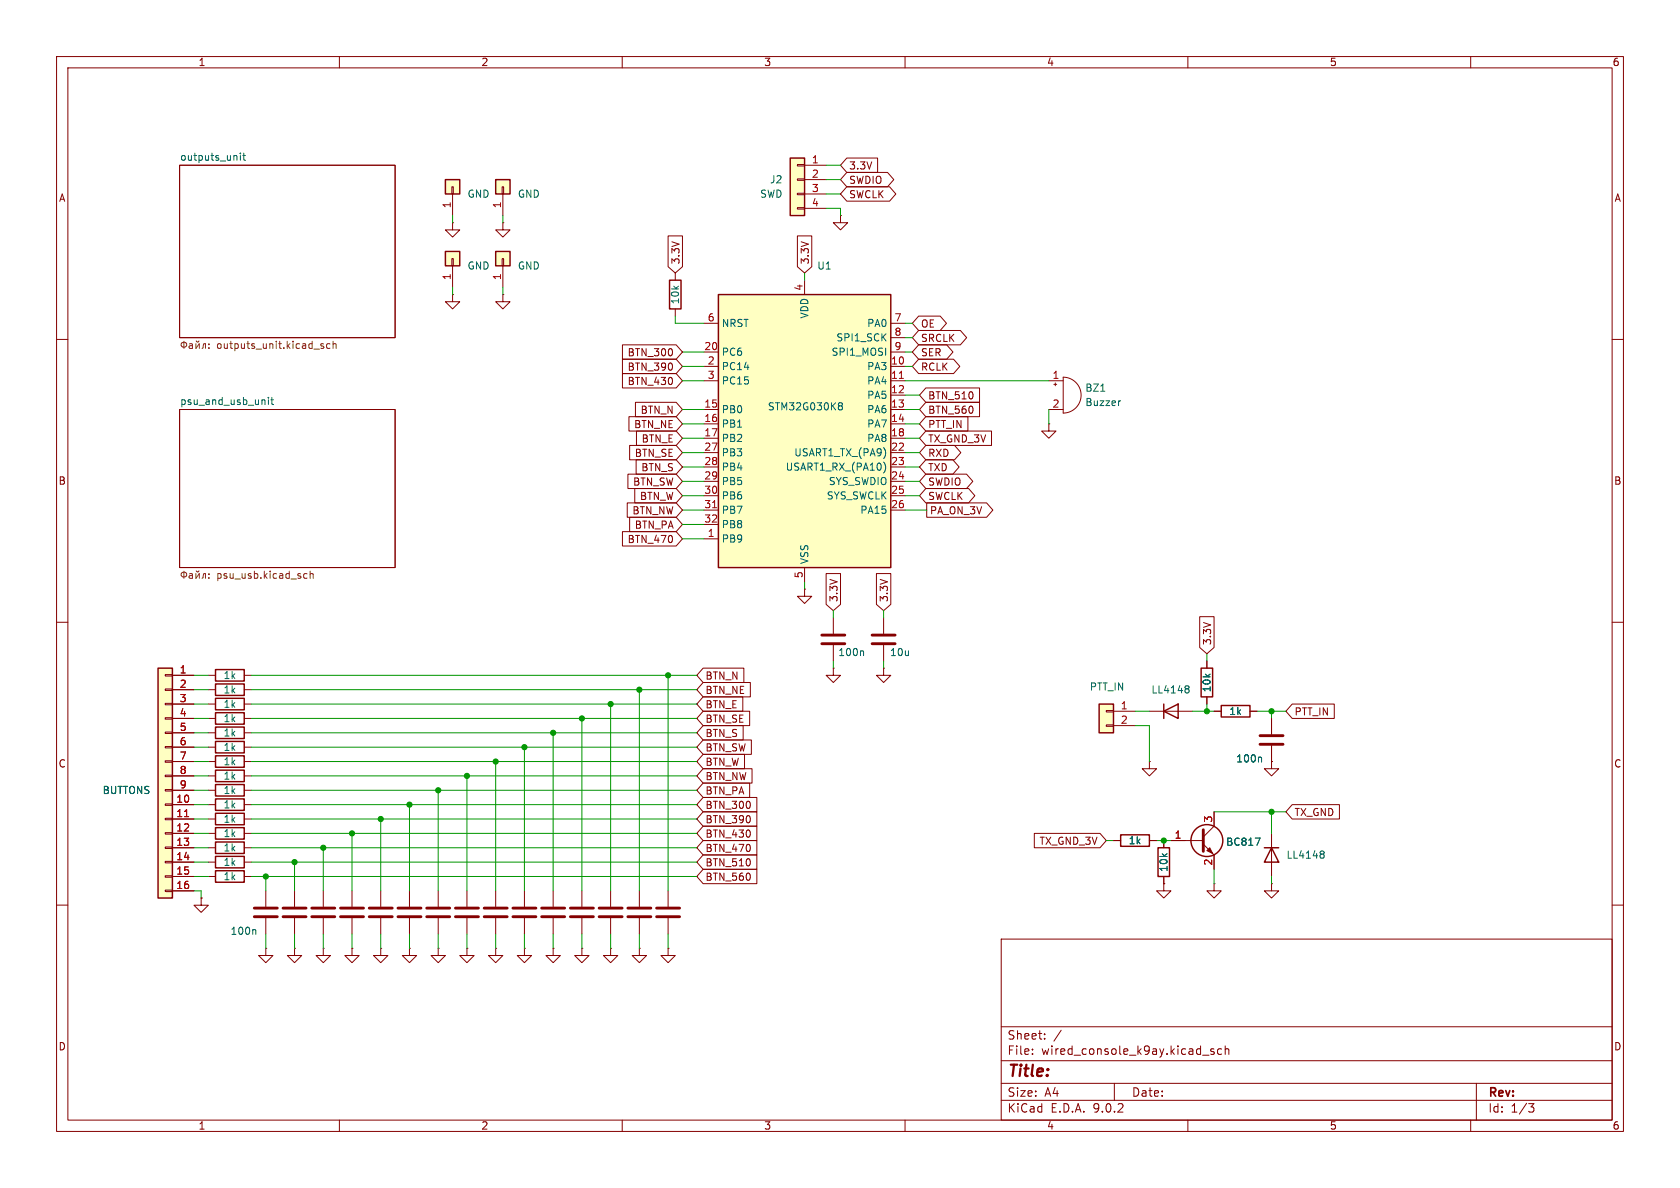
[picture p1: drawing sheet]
<svg xmlns="http://www.w3.org/2000/svg" width="297mm" height="210mm" viewBox="0 0 297 210" stroke-linecap="round" stroke-linejoin="round" font-family="sans-serif">
<g fill="none" stroke="#840000" stroke-width=".18">
<path d="M10 10h277v190h-277zM12 12h273v186h-273zM60 10v2M110 10v2M160 10v2M210 10v2M260 10v2M31.7 29.2h38.1v30.5h-38.1zM10 60h2M31.7 72.4h38.1v27.9h-38.1zM285 60h2M10 110h2"/>
<path d="M147.3 118.1v1.3h1.3l-1.3 1.3-1.3-1.3h1.3M147.3 118.1h.1M147.3 109.2v2.8M147.3 114v2.8M156.2 118.1v1.3h1.3l-1.3 1.3-1.3-1.3h1.3M156.2 118.1h.1M285 110h2M36.8 139.7h1.3M36.8 132.1h1.3M36.8 134.6h1.3M36.8 137.2h1.3M43.2 139.7h1.2"/>
<path d="M43.2 132.1h1.2M43.2 134.6h1.2M43.2 137.2h1.2M214.6 125.7h1.3M221 125.7h1.2M35.6 158.8v1.2h1.2l-1.2 1.3-1.3-1.3h1.3M35.6 158.8h.1M36.8 142.2h1.3M36.8 144.8h1.3M36.8 147.3h1.3M36.8 152.4h1.3M36.8 149.9h1.3"/>
<path d="M36.8 154.9h1.3M43.2 142.2h1.2M43.2 144.8h1.2M43.2 147.3h1.2M43.2 152.4h1.2M43.2 149.9h1.2M43.2 154.9h1.2M82.5 157.5v2.8M92.7 157.5v2.8M97.8 157.5v2.8M102.9 157.5v2.8M10 160h2"/>
<path d="M82.5 167.6v1.3h1.3l-1.3 1.3-1.2-1.3h1.2M82.5 167.6h.1M82.5 162.3v2.8M87.6 167.6v1.3h1.3l-1.3 1.3-1.2-1.3h1.2M87.6 167.6h.1M92.7 167.6v1.3h1.3l-1.3 1.3-1.3-1.3h1.3M92.7 167.6h.1M92.7 162.3v2.8M97.8 167.6v1.3h1.3l-1.3 1.3-1.3-1.3h1.3M97.8 167.6h.1M97.8 162.3v2.8M102.9 167.6v1.3h1.2l-1.2 1.3-1.3-1.3h1.3"/>
<path d="M102.9 167.6h.1M102.9 162.3v2.8M177 166h108v32h-108zM285 160h2M60 198v2M110 198v2M160 198v2M177 194.5h108M177 191.5h108M177 187.5h108M177 181.5h108M182.5 186.3v.1"/>
<path d="M182.5 185.5v.1M184.7 183.6v.1M184.7 182.8v.1M187.6 182.1l-1.3 2M197 191.5v3M210 198v2M212.6 186.5h1.1M214.6 185.5l-.4-.1-.2 .2 .1 .2 .5 .2v.3h-.6M216 185.5l-.5-.1-.3 .3v.4l.2 .2h.6M216.6 185.5l.2-.1 .4 .1v.9M216.6 184.9v1.5M260 198v2"/>
<path d="M261 191.5v6.5M270.2 195.1h1l-.5 .6 .4 .1 .1 .5-.3 .3h-.4"/>
</g>
<path d="M42.5 27.1v.1M42.5 27.5v.8M42.9 27.5h.5M43.1 27.1v1.1l.3 .1M46.7 70.7l.1 .1v.7M47.5 70.2v.2M47.5 70.7v.8M47.9 70.7h.5M48.1 70.2v1.1l.3 .2M152.5 115l.2 .2v.7" fill="none" stroke="#006464" stroke-width=".18"/>
<g fill="none" stroke="#725600" stroke-width=".18">
<path d="M32.5 60.3v1.3M33.5 60.8h.5v.8M34 61.1h-.4l-.2 .2 .2 .3 .4-.1M34.6 60.8v.8l.6-.8v.8M34.7 60.3l.2 .1 .3-.1M35.7 61.6l.4-.8h.2v.8M36.9 61.5v.1M36.9 60.8v.1M56.8 60.8h.4M56.8 61.1l.4 .1v.2l-.1 .2-.4-.1M58.3 60.8h-.3l-.3 .2 .2 .5h.4M58.9 60.9l.2-.1h.3v.8"/>
<path d="M58.9 60.3v1.3M32.5 101v1.2M33.5 101.5h.5v.7M34 101.7l-.4 .1-.2 .1 .2 .3h.4M34.6 101.4v.8l.6-.8v.8M34.7 100.9l.2 .2 .3-.2M35.7 102.2l.4-.8h.2v.8M36.9 101.5v.1M36.9 102.1v.1M53.8 101.5h.5M53.8 102.2h.5M54.8 101.5l.2-.1 .3 .1 .1 .7"/>
<path d="M54.8 101v1.2"/>
<circle cx="32.5" cy="61" r=".47"/>
<circle cx="32.5" cy="101.5" r=".48"/>
</g>
<path d="M38.1 138.7h5.1v2h-5.1zM38.1 131.1h5.1v2h-5.1zM38.1 133.6h5.1v2h-5.1zM38.1 136.1h5.1v2.1h-5.1zM215.9 124.7h5.1v2h-5.1zM38.1 141.2h5.1v2.1h-5.1zM38.1 143.8h5.1v2h-5.1zM38.1 146.3h5.1v2h-5.1zM38.1 151.4h5.1v2h-5.1zM38.1 148.8h5.1v2.1h-5.1zM38.1 153.9h5.1v2.1h-5.1z" fill="none" stroke="#840000" stroke-width=".25"/>
<path d="M145.3 112.3h4.1M145.3 113.8h4.1M80.5 160.5h4.1M80.5 162.1h4.1M90.7 160.5h4M90.7 162.1h4M95.8 160.5h4M95.8 162.1h4M100.8 160.5h4.1M100.8 162.1h4.1" fill="none" stroke="#840000" stroke-width=".51"/>
<path d="M127 52.1h30.5v48.2h-30.5z" fill="#ffffc2"/>
<path d="M127 52.1h30.5v48.2h-30.5z" fill="none" stroke="#840000" stroke-width=".25"/>
<g fill="none" stroke="#840000" stroke-width=".18">
<path d="M124.5 57.2h2.5M142.2 49.5v2.6M157.5 57.2h2.5M157.5 59.7h2.5M124.5 62.2h2.5M124.5 64.8h2.5M124.5 67.3h2.5M124.5 72.4h2.5M124.5 74.9h2.5M124.5 77.5h2.5M157.5 62.2h2.5M157.5 64.8h2.5"/>
<path d="M157.5 67.3h2.5M157.5 72.4h2.5M157.5 74.9h2.5M157.5 77.5h2.5M157.5 69.9h2.5M124.5 80h2.5M124.5 82.6h2.5M124.5 85.1h2.5M124.5 87.6h2.5M124.5 90.2h2.5M124.5 92.7h2.5M124.5 95.3h2.5"/>
<path d="M157.5 80h2.5M157.5 82.6h2.5M157.5 85.1h2.5M157.5 87.6h2.5M157.5 90.2h2.5M142.2 100.3v2.6"/>
</g>
<path d="M159 66.9h.7M126 89.8h.7" fill="none" stroke="#a90000" stroke-width=".18"/>
<path d="M148.3 71.7h.1M148.3 71.3l.4-.1 .2 .1v.2l-.2 .2M148.4 71.7h.3M148.4 71.7l-.1 .1M148.7 71.7l.2 .3v.3l-.2 .2-.4-.1M156.5 79.7v.8M156.3 81.7a1.47 1.47 0 0 1-.1 1.9" fill="none" stroke="#006464" stroke-width=".18"/>
<path d="M87.6 31.8h2.6v2.5h-2.6z" fill="#ffffc2"/>
<path d="M87.6 31.8h2.6v2.5h-2.6z" fill="none" stroke="#840000" stroke-width=".25"/>
<path d="M88.8 33h.2v1.3h-.2zM88.9 34.3v3.8" fill="none" stroke="#840000" stroke-width=".18"/>
<path d="M87.6 44.5h2.6v2.5h-2.6z" fill="#ffffc2"/>
<path d="M87.6 44.5h2.6v2.5h-2.6zM118.4 49.5h2v5.1h-2z" fill="none" stroke="#840000" stroke-width=".25"/>
<path d="M88.9 39.4v1.2h1.3l-1.3 1.3-1.3-1.3h1.3M88.9 39.4h.1M88.8 45.7h.2v1.3h-.2zM88.9 52.1v1.2h1.3l-1.3 1.3-1.3-1.3h1.3M88.9 52.1h.1M88.9 47v3.8M119.4 48.3v1.2M119.4 54.6v1.3" fill="none" stroke="#840000" stroke-width=".18"/>
<path d="M78.7 44.5h2.6v2.5h-2.6z" fill="#ffffc2"/>
<path d="M78.7 44.5h2.6v2.5h-2.6z" fill="none" stroke="#840000" stroke-width=".25"/>
<path d="M80 39.4v1.2h1.3l-1.3 1.3-1.3-1.3h1.3M80 39.4h.1M79.9 45.7h.2v1.3h-.2zM80 52.1v1.2h1.3l-1.3 1.3-1.3-1.3h1.3M80 52.1h.1M80 47v3.8" fill="none" stroke="#840000" stroke-width=".18"/>
<path d="M78.7 31.8h2.6v2.5h-2.6z" fill="#ffffc2"/>
<path d="M78.7 31.8h2.6v2.5h-2.6z" fill="none" stroke="#840000" stroke-width=".25"/>
<path d="M79.9 33h.2v1.3h-.2zM80 34.3v3.8M148.6 38.1v1.3h1.3l-1.3 1.2-1.3-1.2h1.3M148.6 38.1h.1" fill="none" stroke="#840000" stroke-width=".18"/>
<path d="M139.7 27.9h2.5v10.2h-2.5z" fill="#ffffc2"/>
<path d="M139.7 27.9h2.5v10.2h-2.5zM205.7 125.7l2.6-1.2v2.5zM205.7 124.5v2.5M198.1 147.6h5.1v2h-5.1z" fill="none" stroke="#840000" stroke-width=".25"/>
<g fill="none" stroke="#840000" stroke-width=".18">
<path d="M141 29.1h1.2v.2h-1.2zM141 31.6h1.2v.3h-1.2zM141 34.2h1.2v.2h-1.2zM141 36.7h1.2v.3h-1.2zM142.2 29.2h3.8M142.2 31.8h3.8M142.2 34.3h3.8M142.2 36.8h3.8M185.4 74.9v1.3h1.3l-1.3 1.3-1.3-1.3h1.3M185.4 74.9h.1M185.4 67.3h2.6M185.4 72.4h2.6"/>
<path d="M186.3 67.9h.5M186.6 67.7v.5M188 66.7a3.2 3.2 0 0 1 3.1 3.2 3.2 3.2 0 0 1-3.1 3.1zM142.2 104.1v1.3h1.3l-1.3 1.3-1.2-1.3h1.2M142.2 104.1h.1M156.2 109.2v2.8M156.2 114v2.8M203.2 134.6v1.3h1.3l-1.3 1.3-1.3-1.3h1.3M203.2 134.6h.1M203.2 125.7h7.6M224.8 127v2.8M224.8 131.8v2.8"/>
<path d="M67.3 157.5v2.8M87.6 157.5v2.8M107.9 157.5v2.8M113 157.5v2.8M118.1 157.5v2.8M196.8 148.6h1.3M203.2 148.6h1.3M47 167.6v1.3h1.3l-1.3 1.3-1.3-1.3h1.3M47 167.6h.1M62.2 167.6v1.3h1.3l-1.3 1.3-1.2-1.3h1.2M62.2 167.6h.1M67.3 162.3v2.8"/>
<path d="M87.6 162.3v2.8M107.9 167.6v1.3h1.3l-1.3 1.3-1.2-1.3h1.2M107.9 167.6h.1M107.9 162.3v2.8M113 167.6v1.3h1.3l-1.3 1.3-1.2-1.3h1.2M113 167.6h.1M113 162.3v2.8M118.1 167.6v1.3h1.3l-1.3 1.3-1.3-1.3h1.3M118.1 167.6h.1M118.1 162.3v2.8"/>
</g>
<g fill="none" stroke="#840000" stroke-width=".51">
<path d="M154.2 112.3h4M154.2 113.8h4M222.8 130h4M222.8 131.6h4M65.3 160.5h4M65.3 162.1h4M85.6 160.5h4.1M85.6 162.1h4.1M105.9 160.5h4.1M105.9 162.1h4.1M111 160.5h4.1M111 162.1h4.1"/>
<path d="M116.1 160.5h4M116.1 162.1h4"/>
</g>
<path d="M194.6 69.2h.7M198.1 70.9h-.2M209.7 121.2h.3l.2 .3-.2 .3M209.7 121.8h.3M210 121.8l.2 .2v.3l-.1 .1-.4 .1M222.8 133.8l.2 .2v.7" fill="none" stroke="#006464" stroke-width=".18"/>
<path d="M194.3 124.5h2.5v5h-2.5z" fill="#ffffc2"/>
<path d="M194.3 124.5h2.5v5h-2.5z" fill="none" stroke="#840000" stroke-width=".25"/>
<g fill="none" stroke="#840000" stroke-width=".18">
<path d="M195.6 125.6h1.2v.3h-1.2zM195.6 128.1h1.2v.3h-1.2zM196.8 125.7h3.9M196.8 128.3h3.9M224.8 134.6v1.3h1.3l-1.3 1.3-1.3-1.3h1.3M224.8 134.6h.1M57.1 157.5v2.8M62.2 157.5v2.8M57.1 167.6v1.3h1.3l-1.3 1.3-1.2-1.3h1.2M57.1 167.6h.1M57.1 162.3v2.8M62.2 162.3v2.8"/>
<path d="M67.3 167.6v1.3h1.3l-1.3 1.3-1.3-1.3h1.3M67.3 167.6h.1"/>
</g>
<path d="M55.1 160.5h4.1M55.1 162.1h4.1M60.2 160.5h4.1M60.2 162.1h4.1" fill="none" stroke="#840000" stroke-width=".51"/>
<path d="M27.9 118.1h2.6v40.7h-2.6z" fill="#ffffc2"/>
<g fill="none" stroke="#840000" stroke-width=".25">
<path d="M27.9 118.1h2.6v40.7h-2.6zM38.1 118.4h5.1v2h-5.1zM212.3 118.1h2.1v5.1h-2.1zM38.1 120.9h5.1v2h-5.1zM38.1 128.5h5.1v2.1h-5.1zM38.1 123.4h5.1v2.1h-5.1zM38.1 126h5.1v2h-5.1zM204.7 149.9h2.1v5h-2.1zM223.5 149.9h2.6M224.8 149.9l1.3 2.5h-2.6z"/>
<circle cx="213.4" cy="148.6" r="2.82"/>
</g>
<g fill="none" stroke="#840000" stroke-width=".18">
<path d="M149.7 27.9h5.4v2.6h-5.4l-1.1-1.3zM149.7 30.5h7.2l1.1 1.3-1.1 1.2h-7.2l-1.1-1.2zM149.7 33h7.6l1.1 1.3-1.1 1.3h-7.6l-1.1-1.3zM118.1 41.7h2.6v5.4l-1.3 1.2-1.3-1.2zM141 41.7h2.5v5.4l-1.3 1.2-1.2-1.2zM162.4 55.9h3.8l1.1 1.3-1.1 1.2h-3.8l-1.1-1.2zM162.4 58.4h7.4l1.1 1.3-1.1 1.3h-7.4l-1.1-1.3zM110 66h9.5l1.1 1.3-1.1 1.3h-9.5zM110 61h9.5l1.1 1.2-1.1 1.3h-9.5zM110 63.5h9.5l1.1 1.3-1.1 1.2h-9.5zM111.2 73.7h8.3l1.1 1.2-1.1 1.3h-8.3zM111.3 78.7h8.2l1.1 1.3-1.1 1.3h-8.2z"/>
<path d="M112.3 71.1h7.2l1.1 1.3-1.1 1.3h-7.2zM112.5 76.2h7l1.1 1.3-1.1 1.2h-7zM118.8 61.9v.8M118.8 64.4v.8M118.8 67v.7M162.4 63.5h6.2l1.1 1.3-1.1 1.2h-6.2l-1.1-1.2zM162.4 61h5l1.1 1.2-1.1 1.3h-5l-1.1-1.3zM163.7 76.2h11.6v2.5h-11.6l-1.1-1.2zM163.7 78.7h5.1l1.1 1.3-1.1 1.3h-5.1l-1.1-1.3zM163.7 73.7h7.4v2.5h-7.4l-1.1-1.3zM163.7 68.6h9.5v2.5h-9.5l-1.1-1.2zM163.7 71.1h9.5v2.6h-9.5l-1.1-1.3z"/>
<path d="M110 94h9.5l1.1 1.3-1.1 1.2h-9.5zM110.9 88.9h8.6l1.1 1.3-1.1 1.2h-8.6zM111 83.8h8.5l1.1 1.3-1.1 1.3h-8.5zM111.3 91.4h8.2l1.1 1.3-1.1 1.3h-8.2zM112.2 86.4h7.3l1.1 1.2-1.1 1.3h-7.3zM112.5 81.3h7l1.1 1.3-1.1 1.2h-7zM118.8 94.9v.8M163.7 83.8h7.2l1.1 1.3-1.1 1.3h-7.2l-1.1-1.3zM163.7 81.3h4.8l1.1 1.3-1.1 1.2h-4.8l-1.1-1.2zM163.7 86.4h7.5l1.1 1.2-1.1 1.3h-7.5l-1.1-1.3zM163.8 88.9h10.6l1.1 1.3-1.1 1.2h-10.6zM29.2 119.3h1.3v.2h-1.3z"/>
<path d="M30.5 119.4h3.8M36.8 119.4h1.3M43.2 119.4h1.2M124.3 118.1h7.2v2.6h-7.2l-1.1-1.3zM146 101.4h2.6v5.4l-1.3 1.2-1.3-1.2zM154.9 101.4h2.6v5.4l-1.3 1.2-1.3-1.2zM212.1 109h2.5v5.5l-1.2 1.1-1.3-1.1zM213.4 116.8v1.3M29.2 121.8h1.3v.2h-1.3zM29.2 124.3h1.3v.3h-1.3zM29.2 126.9h1.3v.2h-1.3zM29.2 129.4h1.3v.3h-1.3z"/>
<path d="M29.2 132h1.3v.2h-1.3zM29.2 134.5h1.3v.2h-1.3zM29.2 137h1.3v.3h-1.3zM29.2 139.6h1.3v.2h-1.3zM30.5 121.9h3.8M30.5 124.5h3.8M30.5 127h3.8M30.5 129.5h3.8M30.5 132.1h3.8M30.5 134.6h3.8M30.5 137.2h3.8M30.5 139.7h3.8"/>
<path d="M36.8 121.9h1.3M36.8 124.5h1.3M36.8 127h1.3M36.8 129.5h1.3M43.2 121.9h1.2M43.2 124.5h1.2M43.2 127h1.2M43.2 129.5h1.2M124.3 125.7h8.2v2.6h-8.2l-1.1-1.3zM124.3 128.3h7.1v2.5h-7.1l-1.1-1.3zM124.3 123.2h7v2.5h-7l-1.1-1.2zM124.3 120.6h8.4v2.6h-8.4l-1.1-1.3z"/>
<path d="M124.3 133.3h7.3v2.6h-7.3l-1.1-1.3zM124.3 138.4h8.2v2.6h-8.2l-1.1-1.3zM124.3 135.9h8.7v2.5h-8.7l-1.1-1.2zM124.3 130.8h8.5v2.6h-8.5l-1.1-1.3zM213.4 123.2v1.3M214.6 125.7h1.3M221 125.7h1.2M224.8 134.6h.1M224.8 127v2.8M224.8 131.8v2.8M228.4 124.5h7.5v2.5h-7.5l-1.1-1.3zM29.2 142.1h1.3v.3h-1.3z"/>
<path d="M29.2 144.7h1.3v.2h-1.3zM29.2 147.2h1.3v.2h-1.3zM29.2 149.7h1.3v.3h-1.3zM29.2 152.3h1.3v.2h-1.3zM29.2 154.8h1.3v.3h-1.3zM29.2 157.4h1.3v.2h-1.3zM30.5 142.2h3.8M30.5 144.8h3.8M30.5 147.3h3.8M30.5 149.9h3.8M30.5 152.4h3.8M30.5 154.9h3.8"/>
<path d="M30.5 157.5h3.8M35.6 158.8h.1M47 157.5v2.8M52.1 157.5v2.8M72.4 157.5v2.8M77.5 157.5v2.8M124.3 148.6h9.5v2.5h-9.5l-1.1-1.2zM124.3 146h9.5v2.6h-9.5l-1.1-1.3zM124.3 143.5h9.5v2.6h-9.5l-1.1-1.3zM124.3 151.1h9.5v2.6h-9.5l-1.1-1.3zM124.3 153.7h9.5v2.5h-9.5l-1.1-1.3zM124.3 141h9.5v2.5h-9.5l-1.1-1.3z"/>
<path d="M182.9 147.3h11.6l1.1 1.3-1.1 1.3h-11.6zM196.8 148.6h1.3M203.2 148.6h1.3M205.7 156.2v1.3h1.3l-1.3 1.3-1.2-1.3h1.2M205.7 156.2h.1M205.7 148.6v1.3M205.7 154.9v1.3M207 148.6h5.7M212.7 149.2l1.9 1.9v2.6M214.6 156.2v1.3h1.3l-1.3 1.3-1.2-1.3h1.2M214.6 156.2h.1M214.6 143.5v2.6l-1.9 1.9"/>
<path d="M224.8 156.2v1.3h1.3l-1.3 1.3-1.3-1.3h1.3M224.8 156.2h.1M224.8 147.3v7.6M228.4 142.2h8.4v2.6h-8.4l-1.1-1.3zM47 162.3v2.8M52.1 167.6v1.3h1.2l-1.2 1.3-1.3-1.3h1.3M52.1 167.6h.1M52.1 162.3v2.8M72.4 167.6v1.3h1.3l-1.3 1.3-1.3-1.3h1.3M72.4 167.6h.1M72.4 162.3v2.8M77.5 167.6v1.3h1.2l-1.2 1.3-1.3-1.3h1.3"/>
<path d="M77.5 167.6h.1M77.5 162.3v2.8"/>
</g>
<path d="M32.6 144.4h.8" fill="none" stroke="#a90000" stroke-width=".18"/>
<path d="M212.7 146.7v3.8M45 160.5h4M45 162.1h4M50 160.5h4.1M50 162.1h4.1M70.4 160.5h4M70.4 162.1h4M75.4 160.5h4.1M75.4 162.1h4.1" fill="none" stroke="#840000" stroke-width=".51"/>
<path d="M213.4 150.4l.5-.5 .5 1z" fill="#840000" stroke="#840000" stroke-width=".18"/>
<path d="M222.8 133.8l.2 .2v.7M221.9 148.2h.9l-.6 1.2M233.6 150.4h.3l.2 .3-.2 .3M233.6 151h.3M233.9 151l.2 .2v.3l-.1 .1-.4 .1M45 164.3l.2 .2v.7" fill="none" stroke="#006464" stroke-width=".18"/>
<g fill="none" stroke="#009600" stroke-width=".18">
<path d="M80 38.1v1.3M88.9 38.1v1.3M146 36.8h2.6v1.3M146 34.3h2.6M146 31.8h2.6M146 29.2h2.6M80 50.8v1.3M88.9 50.8v1.3M119.4 55.9v1.3h5.1M142.2 48.3v1.2M160 59.7h1.3M160 57.2h1.3"/>
<path d="M120.6 62.2h3.9M120.6 64.8h3.9M120.6 74.9h3.9M120.6 67.3h3.9M120.6 72.4h3.9M120.6 77.5h3.9M160 62.2h1.3M160 64.8h1.3M160 74.9h2.6M160 67.3h25.4M160 72.4h2.6M160 69.9h2.6"/>
<path d="M160 77.5h2.6M185.4 72.4v2.5M120.6 85.1h3.9M120.6 82.6h3.9M120.6 87.6h3.9M120.6 80h3.9M120.6 90.2h3.9M120.6 92.7h3.9M120.6 95.3h3.9M160 85.1h2.6M160 82.6h2.6M160 87.6h2.6"/>
<path d="M160 80h2.6M160 90.2h3.8M34.3 119.4h2.5M44.4 119.4h78.8M118.1 119.4v38.1M142.2 102.9v1.2M147.3 108v1.2M147.3 116.8v1.3M156.2 108v1.2M156.2 116.8v1.3M213.4 115.6v1.2M34.3 129.5h2.5"/>
<path d="M34.3 124.5h2.5M34.3 121.9h2.5M34.3 139.7h2.5M34.3 137.2h2.5M34.3 127h2.5M34.3 134.6h2.5M34.3 132.1h2.5M44.4 129.5h78.8M44.4 124.5h78.8M44.4 121.9h78.8M44.4 139.7h78.8M44.4 137.2h78.8"/>
<path d="M44.4 127h78.8M44.4 134.6h78.8M44.4 132.1h78.8M77.5 139.7v17.8M82.5 137.2v20.3M87.6 134.6v22.9M92.7 132.1v25.4M97.8 129.5v28M102.9 127v30.5M107.9 124.5v33M113 121.9v35.6M200.7 128.3h2.5v6.3"/>
<path d="M200.7 125.7h2.5M210.8 125.7h3.8M213.4 124.5v1.2M222.2 125.7h5.1M224.8 125.7v1.3M34.3 149.9h2.5M34.3 144.8h2.5M34.3 142.2h2.5M34.3 147.3h2.5M34.3 157.5h1.3v1.3M34.3 152.4h2.5M34.3 154.9h2.5"/>
<path d="M44.4 149.9h78.8M44.4 144.8h78.8M44.4 142.2h78.8M44.4 147.3h78.8M44.4 152.4h78.8M44.4 154.9h78.8M47 154.9v2.6M52.1 152.4v5.1M57.1 149.9v7.6M62.2 147.3v10.2M67.3 144.8v12.7M72.4 142.2v15.3"/>
<path d="M195.6 148.6h1.2M204.5 148.6h2.5M214.6 143.5h12.7M214.6 153.7v2.5M224.8 143.5v3.8M224.8 154.9v1.3M47 165.1v2.5M52.1 165.1v2.5M57.1 165.1v2.5M62.2 165.1v2.5M67.3 165.1v2.5M72.4 165.1v2.5"/>
<path d="M77.5 165.1v2.5M82.5 165.1v2.5M87.6 165.1v2.5M92.7 165.1v2.5M97.8 165.1v2.5M102.9 165.1v2.5M107.9 165.1v2.5M113 165.1v2.5M118.1 165.1v2.5"/>
</g>
<g fill="#009600" stroke="#009600" stroke-width=".18">
<circle cx="47" cy="154.9" r=".46"/>
<circle cx="52.1" cy="152.4" r=".46"/>
<circle cx="57.1" cy="149.9" r=".46"/>
<circle cx="67.3" cy="144.8" r=".46"/>
<circle cx="77.5" cy="139.7" r=".46"/>
<circle cx="72.4" cy="142.2" r=".46"/>
<circle cx="62.2" cy="147.3" r=".46"/>
<circle cx="82.5" cy="137.2" r=".46"/>
<circle cx="102.9" cy="127" r=".46"/>
<circle cx="107.9" cy="124.5" r=".46"/>
<circle cx="97.8" cy="129.5" r=".46"/>
<circle cx="113" cy="121.9" r=".46"/>
<circle cx="87.6" cy="134.6" r=".46"/>
<circle cx="92.7" cy="132.1" r=".46"/>
<circle cx="118.1" cy="119.4" r=".46"/>
<circle cx="213.4" cy="125.7" r=".46"/>
<circle cx="205.7" cy="148.6" r=".46"/>
<circle cx="224.8" cy="125.7" r=".46"/>
<circle cx="224.8" cy="143.5" r=".46"/>
</g>
<text font-size="2.8" fill="#840000" x="178" y="190.9">Title:</text>
<g font-size="2.1" fill="#840000">
<text x="178" y="184">Sheet:</text>
<text x="178" y="186.7">File:</text>
<text x="184.1" y="186.7">wired_console_k9ay.kicad_sch</text>
<text x="178" y="196.9">KiCad</text>
<text x="178" y="194.1">Size:</text>
<text x="184.7" y="194.1">A4</text>
<text x="185.7" y="196.9">E.D.A.</text>
<text x="193.3" y="196.9">9.0.2</text>
<text x="200" y="194.1">Date:</text>
<text x="263" y="194.3">Rev:</text>
<text x="263" y="196.9">Id:</text>
<text x="267.1" y="196.9">1/3</text>
</g>
<g font-size="1.8" fill="#840000">
<text x="35" y="11.9">1</text>
<text x="85" y="11.9">2</text>
<text x="135" y="11.9">3</text>
<text x="185" y="11.9">4</text>
<text x="235" y="11.9">5</text>
<text x="285" y="11.9">6</text>
<text x="10.3" y="35.9">A</text>
<text x="150" y="30.2">3.3V</text>
<text x="150" y="32.7">SWDIO</text>
<text x="150" y="35.2">SWCLK</text>
<text x="285.3" y="35.9">A</text>
<text x="120.3" y="46.8" transform="rotate(-90 120.3 46.8)">3.3V</text>
<text x="143.2" y="46.8" transform="rotate(-90 143.2 46.8)">3.3V</text>
<text x="162.7" y="58.1">OE</text>
<text x="110.9" y="63.2">BTN_300</text>
<text x="110.9" y="65.7">BTN_390</text>
<text x="162.7" y="65.7">RCLK</text>
<text x="162.7" y="63.2">SER</text>
<text x="162.7" y="60.6">SRCLK</text>
<text x="110.9" y="68.3">BTN_430</text>
<text x="164" y="70.8">BTN_510</text>
<text x="112" y="75.9">BTN_NE</text>
<text x="113.2" y="73.3">BTN_N</text>
<text x="164" y="75.9">PTT_IN</text>
<text x="164" y="73.3">BTN_560</text>
<text x="112.1" y="81">BTN_SE</text>
<text x="113.3" y="83.5">BTN_S</text>
<text x="113.3" y="78.4">BTN_E</text>
<text x="164" y="78.4">TX_GND_3V</text>
<text x="164" y="83.5">TXD</text>
<text x="164" y="81">RXD</text>
<text x="10.3" y="85.9">B</text>
<text x="111.8" y="86">BTN_SW</text>
<text x="113" y="88.6">BTN_W</text>
<text x="164" y="86">SWDIO</text>
<text x="164" y="88.6">SWCLK</text>
<text x="285.3" y="85.9">B</text>
<text x="111.7" y="91.1">BTN_NW</text>
<text x="112.1" y="93.7">BTN_PA</text>
<text x="164.3" y="91.1">PA_ON_3V</text>
<text x="110.9" y="96.2">BTN_470</text>
<text x="148.3" y="106.5" transform="rotate(-90 148.3 106.5)">3.3V</text>
<text x="157.2" y="106.5" transform="rotate(-90 157.2 106.5)">3.3V</text>
<text x="214.3" y="114.1" transform="rotate(-90 214.3 114.1)">3.3V</text>
<text x="124.6" y="120.3">BTN_N</text>
<text x="124.6" y="125.4">BTN_E</text>
<text x="124.6" y="122.9">BTN_NE</text>
<text x="124.6" y="128">BTN_SE</text>
<text x="124.6" y="130.5">BTN_S</text>
<text x="228.8" y="126.7">PTT_IN</text>
<text x="10.3" y="135.9">C</text>
<text x="124.6" y="135.6">BTN_W</text>
<text x="124.6" y="133">BTN_SW</text>
<text x="285.3" y="135.9">C</text>
<text x="124.6" y="143.2">BTN_300</text>
<text x="124.6" y="140.7">BTN_PA</text>
<text x="124.6" y="138.1">BTN_NW</text>
<text x="124.6" y="148.3">BTN_430</text>
<text x="124.6" y="145.7">BTN_390</text>
<text x="183.7" y="149.5">TX_GND_3V</text>
<text x="228.8" y="144.5">TX_GND</text>
<text x="124.6" y="150.8">BTN_470</text>
<text x="124.6" y="153.4">BTN_510</text>
<text x="124.6" y="155.9">BTN_560</text>
<text x="10.3" y="185.9">D</text>
<text x="285.3" y="185.9">D</text>
<text x="35" y="199.9">1</text>
<text x="85" y="199.9">2</text>
<text x="135" y="199.9">3</text>
<text x="185" y="199.9">4</text>
<text x="235" y="199.9">5</text>
<text x="285" y="199.9">6</text>
</g>
<g font-size="1.8" fill="#006464">
<text x="31.7" y="28.5">outputs_unit</text>
<text x="82.6" y="35.2">GND</text>
<text x="91.4" y="35.2">GND</text>
<text x="134.3" y="35.2">SWD</text>
<text x="136" y="32.6">J2</text>
<text x="82.6" y="47.9">GND</text>
<text x="91.4" y="47.9">GND</text>
<text x="144.4" y="47.9">U1</text>
<text x="120.2" y="53.9" transform="rotate(-90 120.2 53.9)">10k</text>
<text x="127.5" y="58">NRST</text>
<text x="143.1" y="56.4" transform="rotate(-90 143.1 56.4)">VDD</text>
<text x="153.2" y="58">PA0</text>
<text x="127.5" y="63.1">PC6</text>
<text x="127.5" y="65.6">PC14</text>
<text x="146.9" y="63.1">SPI1_MOSI</text>
<text x="147.8" y="60.6">SPI1_SCK</text>
<text x="153.2" y="65.6">PA3</text>
<text x="31.7" y="71.7">psu_and_usb_unit</text>
<text x="127.5" y="68.2">PC15</text>
<text x="153.2" y="68.2">PA4</text>
<text x="153.2" y="70.7">PA5</text>
<text x="191.8" y="69.4">BZ1</text>
<text x="191.8" y="72">Buzzer</text>
<text x="127.5" y="73.3">PB0</text>
<text x="127.5" y="75.8">PB1</text>
<text x="135.6" y="72.7">STM32G030K8</text>
<text x="153.2" y="73.3">PA6</text>
<text x="153.2" y="75.8">PA7</text>
<text x="127.5" y="78.3">PB2</text>
<text x="127.5" y="80.9">PB3</text>
<text x="127.5" y="83.4">PB4</text>
<text x="138.8" y="83.4">USART1_RX_(PA10)</text>
<text x="140.3" y="80.9">USART1_TX_(PA9)</text>
<text x="153.2" y="78.3">PA8</text>
<text x="127.5" y="86">PB5</text>
<text x="127.5" y="88.5">PB6</text>
<text x="146.1" y="88.5">SYS_SWCLK</text>
<text x="146.4" y="86">SYS_SWDIO</text>
<text x="127.5" y="91">PB7</text>
<text x="127.5" y="93.6">PB8</text>
<text x="152" y="91">PA15</text>
<text x="127.5" y="96.1">PB9</text>
<text x="143.1" y="99.8" transform="rotate(-90 143.1 99.8)">VSS</text>
<text x="148.1" y="116.2">100n</text>
<text x="157.2" y="116.2">10u</text>
<text x="39.4" y="122.8">1k</text>
<text x="39.4" y="125.3">1k</text>
<text x="39.4" y="120.2">1k</text>
<text x="192.6" y="122.3">PTT_IN</text>
<text x="203.5" y="122.8">LL4148</text>
<text x="214.2" y="122.5" transform="rotate(-90 214.2 122.5)">10k</text>
<text x="39.4" y="130.4">1k</text>
<text x="39.4" y="127.9">1k</text>
<text x="217.2" y="126.6">1k</text>
<text x="39.4" y="132.9">1k</text>
<text x="39.4" y="135.5">1k</text>
<text x="218.4" y="135">100n</text>
<text x="18.1" y="140.6">BUTTONS</text>
<text x="39.4" y="143.1">1k</text>
<text x="39.4" y="140.6">1k</text>
<text x="39.4" y="138">1k</text>
<text x="39.4" y="145.6">1k</text>
<text x="39.4" y="148.2">1k</text>
<text x="199.4" y="149.5">1k</text>
<text x="216.7" y="149.7">BC817</text>
<text x="39.4" y="153.3">1k</text>
<text x="39.4" y="150.7">1k</text>
<text x="39.4" y="155.8">1k</text>
<text x="206.6" y="154.2" transform="rotate(-90 206.6 154.2)">10k</text>
<text x="227.3" y="152">LL4148</text>
<text x="40.6" y="165.5">100n</text>
</g>
<g font-size="1.8" fill="#a90000">
<text x="143.4" y="29">1</text>
<text x="143.4" y="31.5">2</text>
<text x="143.4" y="34">3</text>
<text x="79.8" y="36.9" transform="rotate(-90 79.8 36.9)">1</text>
<text x="88.6" y="36.9" transform="rotate(-90 88.6 36.9)">1</text>
<text x="143.4" y="36.6">4</text>
<text x="79.8" y="49.6" transform="rotate(-90 79.8 49.6)">1</text>
<text x="88.6" y="49.6" transform="rotate(-90 88.6 49.6)">1</text>
<text x="142" y="51.5" transform="rotate(-90 142 51.5)">4</text>
<text x="125" y="56.9">6</text>
<text x="158" y="56.9">7</text>
<text x="158" y="59.4">8</text>
<text x="124.4" y="62">20</text>
<text x="125" y="64.5">2</text>
<text x="157.4" y="64.5">10</text>
<text x="158" y="62">9</text>
<text x="125" y="67.1">3</text>
<text x="157.4" y="67.1">11</text>
<text x="157.4" y="69.6">12</text>
<text x="186" y="67.1">1</text>
<text x="124.4" y="72.1">15</text>
<text x="124.4" y="74.7">16</text>
<text x="124.4" y="77.2">17</text>
<text x="157.4" y="72.1">13</text>
<text x="157.4" y="74.7">14</text>
<text x="157.4" y="77.2">18</text>
<text x="186" y="72.1">2</text>
<text x="124.4" y="79.8">27</text>
<text x="124.4" y="82.3">28</text>
<text x="157.4" y="79.8">22</text>
<text x="157.4" y="82.3">23</text>
<text x="124.4" y="84.8">29</text>
<text x="124.4" y="87.4">30</text>
<text x="124.4" y="89.9">31</text>
<text x="157.4" y="84.8">24</text>
<text x="157.4" y="87.4">25</text>
<text x="157.4" y="89.9">26</text>
<text x="124.4" y="92.5">32</text>
<text x="125" y="95">1</text>
<text x="142" y="102.3" transform="rotate(-90 142 102.3)">5</text>
<text x="31.7" y="119.1">1</text>
<text x="31.7" y="121.7">2</text>
<text x="31.7" y="124.2">3</text>
<text x="198" y="125.5">1</text>
<text x="31.7" y="126.7">4</text>
<text x="31.7" y="129.3">5</text>
<text x="31.7" y="131.8">6</text>
<text x="198" y="128">2</text>
<text x="31.7" y="134.4">7</text>
<text x="31.7" y="136.9">8</text>
<text x="31.1" y="142">10</text>
<text x="31.7" y="139.4">9</text>
<text x="31.1" y="144.5">11</text>
<text x="31.1" y="147.1">12</text>
<text x="31.1" y="149.6">13</text>
<text x="207.6" y="148.3">1</text>
<text x="214.4" y="145.5" transform="rotate(-90 214.4 145.5)">3</text>
<text x="31.1" y="152.1">14</text>
<text x="31.1" y="154.7">15</text>
<text x="214.4" y="153.1" transform="rotate(-90 214.4 153.1)">2</text>
<text x="31.1" y="157.2">16</text>
</g>
<g font-size="1.8" fill="#725600">
<text x="38.3" y="62">outputs_unit.kicad_sch</text>
<text x="38.3" y="102.6">psu_usb.kicad_sch</text>
</g>
</svg>
